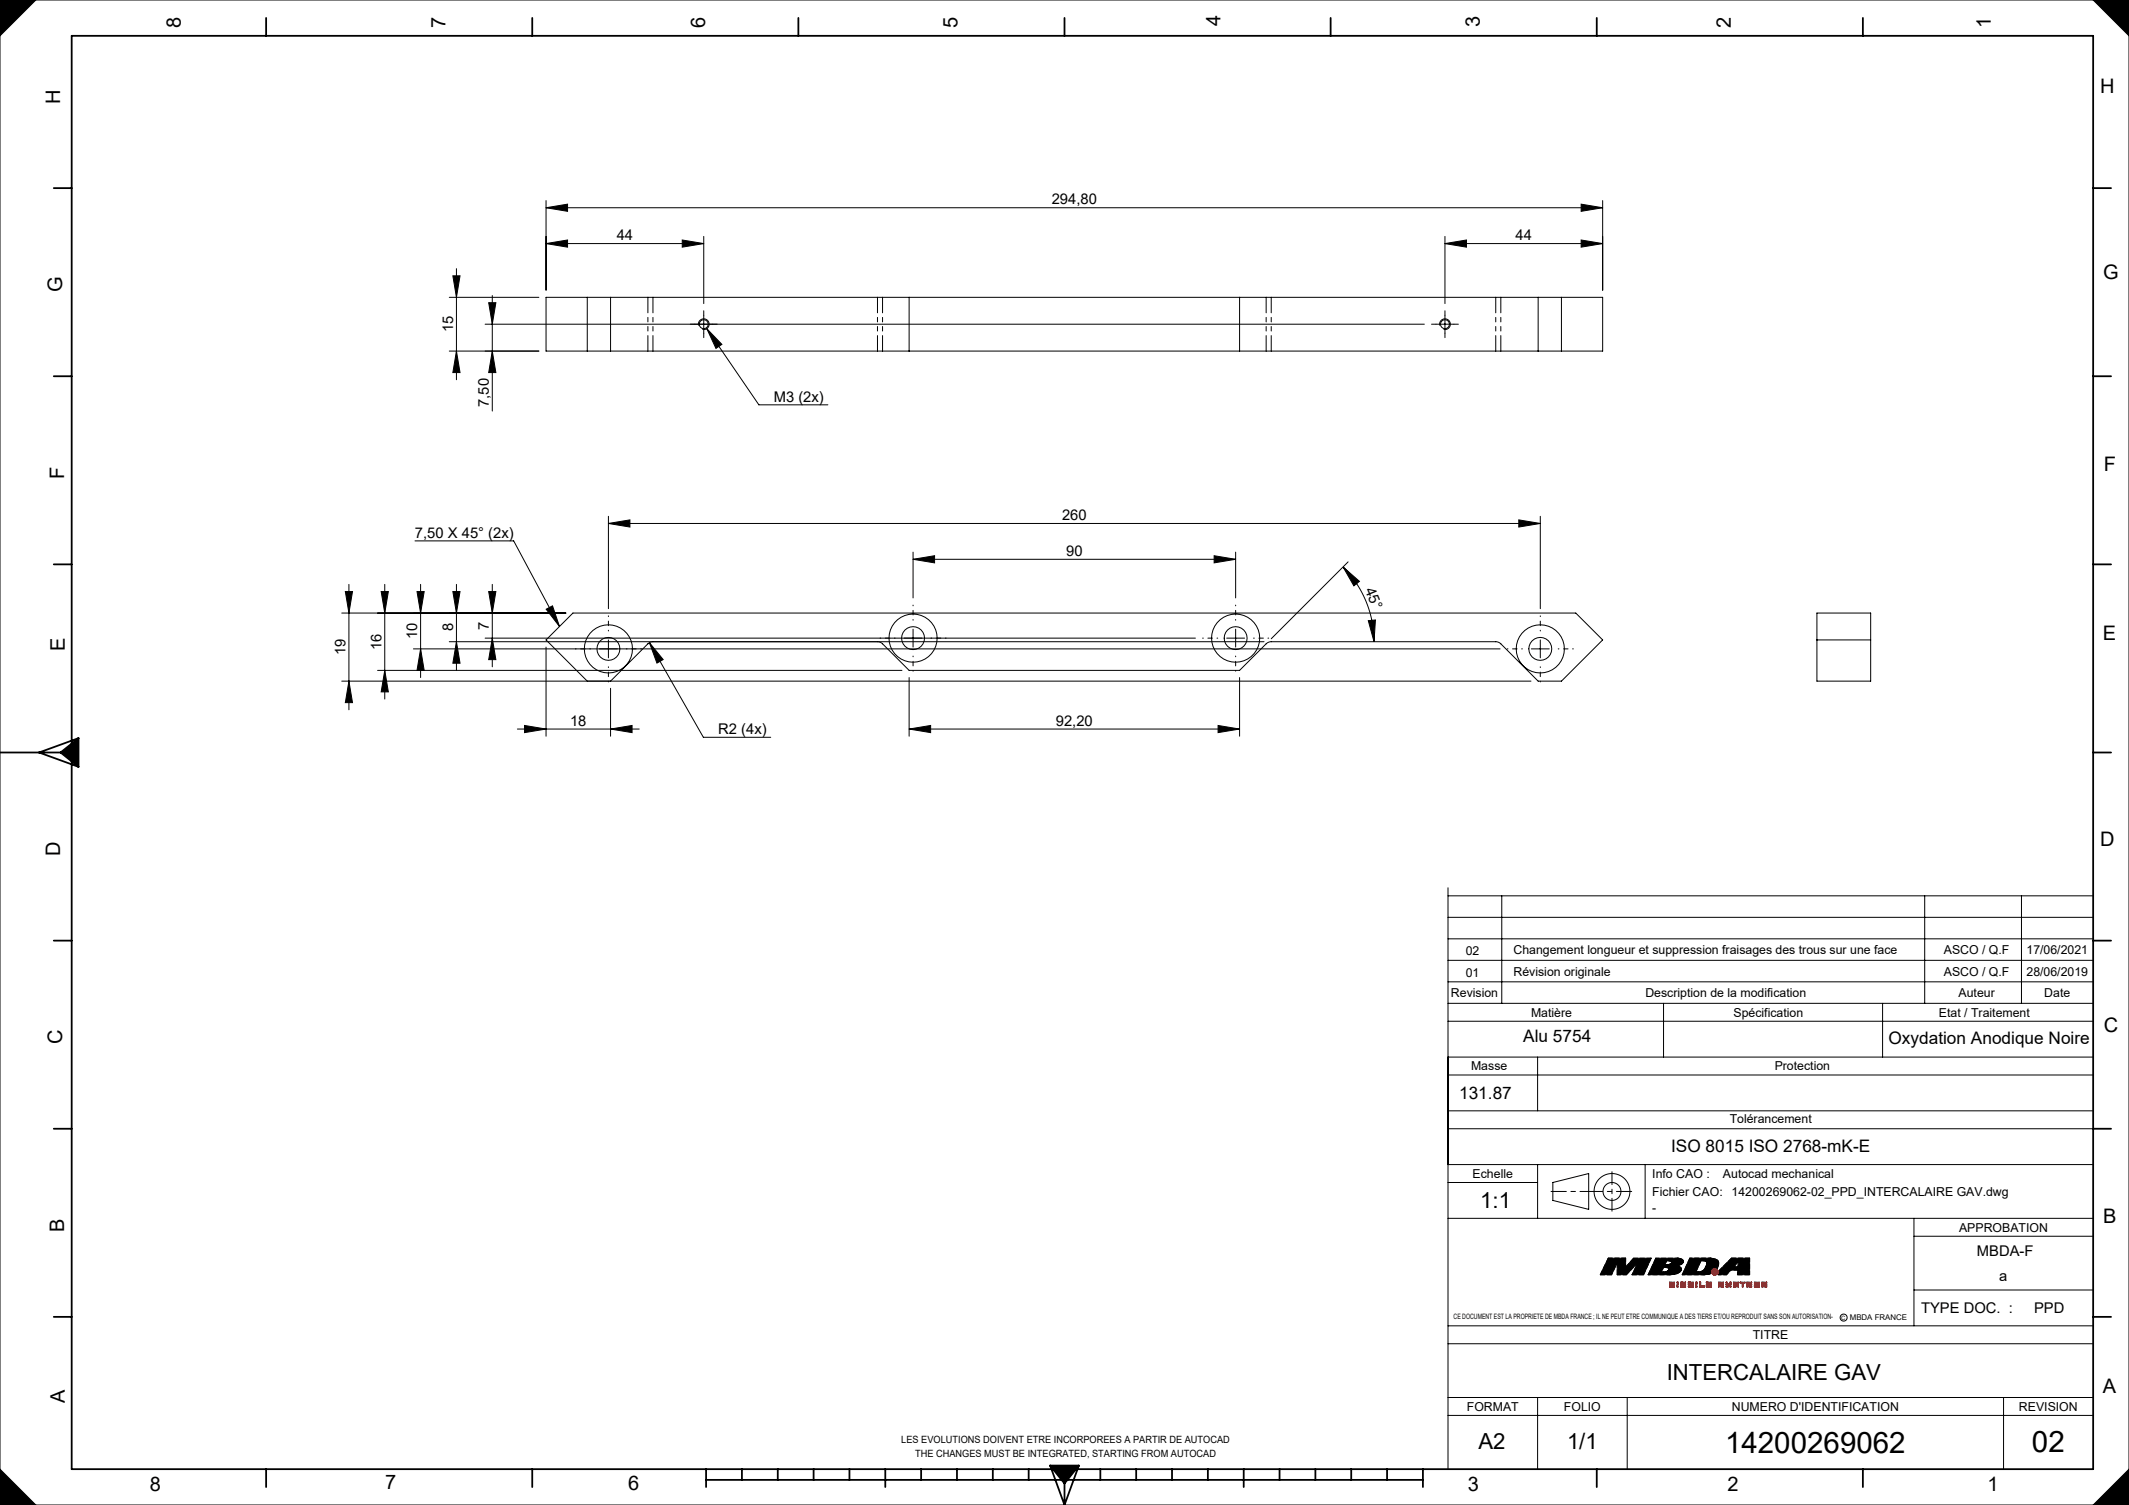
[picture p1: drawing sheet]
<svg xmlns="http://www.w3.org/2000/svg" width="594mm" height="420mm" viewBox="0 0 594 420" stroke-linecap="round" stroke-linejoin="round" font-family="sans-serif">
<g fill="none" stroke="#000" stroke-width=".28">
<path d="M0 0h594v420h-594zM10 0l-10 10M584 0l10 10M404 247.8v162.2M404 256h180M404 250h180M419 250v30M537 250v30M564 250v30M404 280h180M404 274h180M404 268h180"/>
<path d="M404 262h180M464.1 280v15M525.3 280v15M404 295h180M404 285h180.1M404 300h180M429 295v15M404 310h180M404 315h180M404 340h180M404 325h180M404 330h25"/>
<path d="M429 325v15M433.2 330l10.1-2.5v10l-10.1-2.5zM459 325v15M534 340v30M448.7 351.1h4.9v2.5l2.2-2.5h4.9l-2.1 4.6h-3.2l1.6-3.3-3.2 3.3h-2.6v-3.3l-1.6 3.3h-3.1zM462 351.1h6.2l.8 .2a.78 .78 0 0 1 .6 1.1l-.6 .5-1.4 .3 .9 .2a.92 .92 0 0 1 .6 .9 .92 .92 0 0 1-.7 .9l-2.4 .5h-6.1zM464.1 353.7l1.3 .1a.67 .67 0 0 1 .1 .8 .67 .67 0 0 1-.8 .3l-1.2 .1zM465 351.8l1.1 .2 .3 .2-.1 .3-.7 .4h-1.1zM471.5 351.1h5.9a1.82 1.82 0 0 1 2.1 1.3l-.3 1.5a1.36 1.36 0 0 0-1.5 .1 1.36 1.36 0 0 0-.5 1.4l-1.6 .3h-6.2zM474.6 351.8a1.52 1.52 0 0 1 1.6 .5 2.55 2.55 0 0 1-3 2.7zM483.1 351.1h5v4.6h-3.3v-1.3h-1.9l-1.2 1.3h-2.3l.2-.5v-.6zM485 352.1l-.1 1.4h-1.2z"/>
<path d="M534 360h50M534 345h50M404 375h180M404 370h180M404 395h180M404 390h180M429 390v20M454 390v20M559 390v20M0 410l10 10M594 410l-10 10"/>
<circle cx="449.8" cy="332.5" r="2.5"/>
<circle cx="449.8" cy="332.5" r="5"/>
<circle cx="514.4" cy="367.7" r=".98"/>
</g>
<path d="M479.4 355.7l.2-.5v-.6" fill="none" stroke="#000" stroke-width=".28" stroke-dasharray="1.3 .6" stroke-dashoffset=".6" stroke-linecap="butt"/>
<path d="M479.1 353.9a1.19 1.19 0 0 0-1.4 .1 1.19 1.19 0 0 0-.4 1.3" fill="none" stroke="#000" stroke-width=".28" stroke-dasharray="1.3 .6" stroke-dashoffset=".1" stroke-linecap="butt"/>
<g fill="none" stroke="#f00" stroke-width=".28">
<path d="M465.8 357.8h1.3v1.4h-.2v-1.1h-.3v1.1h-.3v-1.1h-.2v1.1h-.3zM467.9 357.8h.3v1.4h-.3zM469 357.8h1.3v.2h-1.1v.3h1.1v.9h-1.3v-.3h1v-.3h-1zM471 357.8h1.4v.2h-1.1v.3h1.1v.9h-1.4v-.3h1.1v-.3h-1.1zM473.2 357.8h.2v1.4h-.2zM474.2 357.8h.3v1.1h1v.3h-1.3zM476.1 357.8h1.3v.2h-1v.3h1v.3h-1v.3h1v.3h-1.3zM479.5 357.8h1.4v.2h-1.2v.3h1.2l-.1 .9h-1.3v-.3h1.1v-.3h-1.1zM481.6 357.8h.2v.5h.9v-.5h.3v1.3l-1.4 .1v-.3h1.1v-.3h-1.1zM483.7 357.8h1.4v.2h-1.2v.3h1.2v.8l-1.4 .1v-.3h1.1v-.3h-1.1zM485.5 357.8h1.4v.2h-.6v1.2h-.2v-1.2h-.6zM487.4 357.8h1.3v.2h-1v.3h1v.3h-1v.3h1v.3h-1.3z"/>
<path d="M489.5 357.8h1.3v1.4h-.3v-1.2h-.2v1.2h-.3v-1.2h-.2v1.2h-.3zM491.6 357.8h1.3v.2h-1v.3h1v.9h-1.3v-.3h1v-.3h-1z"/>
<circle cx="478.5" cy="355" r=".9"/>
</g>
<path d="M479.4 355a.9 .9 0 0 0-1.4-.8 .9 .9 0 0 0-.1 1.5 .9 .9 0 0 0 1.5-.6v-.1" fill="none" stroke="#f00" stroke-width=".28" stroke-dasharray="1.3 .6" stroke-dashoffset=".7" stroke-linecap="butt"/>
<path d="M482.9 354.4h1.9" fill="none" stroke="#000" stroke-width=".28" stroke-dasharray="1.3 .6" stroke-dashoffset="1"/>
<path d="M459.9 355.7h6.1M462 351.1h6.2M465.3 352.9h-.8M466.7 355.7h-.7M467.6 353.2l.9 .2M467.9 355.4l-.8 .2M469.4 355.7h6.2M473.2 355h.7M475.5 354.2l.4-.6M477.4 351.1l.7 .2M479.4 355.7h2.3M481.7 355.7h-2.3" fill="none" stroke="#000" stroke-width=".28" stroke-dasharray="1.3 .6" stroke-dashoffset=".4"/>
<path d="M482.9 354.4l-1.2 1.3M485 352.1l-1.3 1.4" fill="none" stroke="#000" stroke-width=".28" stroke-dasharray="1.3 .6" stroke-dashoffset=".9"/>
<path d="M465 351.8l-.5 1.1M469.4 355.7h5.7M483.7 353.5h1.2M484.8 355.7v-1.3" fill="none" stroke="#000" stroke-width=".28" stroke-dasharray="1.3 .6" stroke-dashoffset=".6"/>
<path d="M451.2 352.4l-1.6 3.3M455.4 355.7l1.6-3.3M464.1 353.7l-.6 1.3M484.9 353.5l.1-1.4" fill="none" stroke="#000" stroke-width=".28" stroke-dasharray="1.3 .6" stroke-dashoffset=".7"/>
<path d="M451.2 355.7v-3.3M453.6 353.6l2.2-2.5M473.2 355l1.4-3.2M484.8 355.7h3.3M488.1 355.7h-3.3" fill="none" stroke="#000" stroke-width=".28" stroke-dasharray="1.3 .6" stroke-dashoffset="-.1"/>
<path d="M457 352.4l-3.2 3.3M488.1 351.1v4.6" fill="none" stroke="#000" stroke-width=".28" stroke-dasharray="1.3 .6" stroke-dashoffset=".2"/>
<g fill="none" stroke="#000" stroke-width=".28" stroke-dasharray="1.3 .6">
<path d="M446.5 355.7l2.2-4.6M446.5 355.7h3.1M449.6 355.7h-3.1M451.2 355.7h.1M455.4 355.7h3.2M458.6 355.7h-3.2M460.6 351.1h.1M460.7 351.1l-2.1 4.6M462 351.1l-2.1 4.6M463.5 355h.6M464.1 355l.6-.1M464.5 352.9h.1"/>
<path d="M464.6 352.9h.1M464.6 352.9h.5M464.7 354.9h.2M464.7 353.7h-.6M464.9 354.9l.3-.2M465 351.8h.5M465 353.8l-.3-.1M465.2 354.7l.2-.1M465.3 355.7h.1M465.4 353.8h-.4M465.4 354.6l.2-.2M465.4 355.7h.1"/>
<path d="M465.5 355.7h.1M465.5 351.8l.4 .1M465.6 353.9l-.2-.1M465.6 354.4v-.2M465.6 352.9h-.3M465.6 354v-.1M465.6 354.2v-.2M465.6 355.7h.1M465.7 355.7h.1M465.8 355.7h.1M465.9 351.9l.2 .1M465.9 355.7h.1"/>
<path d="M466 352.8l-.4 .1M466 355.7h.1M466.1 352.7l-.1 .1M466.1 352h.2M466.2 352.6l-.1 .1M466.3 352l.1 .2M466.3 352.5l-.1 .1M466.4 352.3l-.1 .2M466.4 352.2v.1M467.1 355.6l-.4 .1M467.8 351.1h.4M468 351.1h.1"/>
<path d="M468.1 351.1h.1M468.2 351.1l.4 .1M468.4 355.2l-.5 .2M468.5 353.4l.4 .3M468.6 351.2l.4 .1M468.7 353l-.4 .1M468.7 354.9l-.3 .3M468.9 354.7l-.2 .2M468.9 353.7l.2 .2M469 352.9l-.3 .1M469 351.3l.2 .1M469 354.6l-.1 .1"/>
<path d="M469.1 353.9v.2M469.1 354.3l-.1 .3M469.1 354.1v.2M469.2 352.7l-.2 .2M469.2 351.4l.3 .2M469.4 352.5l-.2 .2M469.5 351.6l.2 .3M469.6 352.4l-.2 .1M469.7 352.2l-.1 .2M469.7 351.9v.3M471.5 351.1l-2.1 4.6M473.2 355h.4"/>
<path d="M473.6 355h.1M473.7 355h.1M473.8 355h.1M473.9 355l.5-.1M474.4 354.9h.2M474.6 351.8h.6M474.6 354.9l.2-.1M474.8 354.8l.1-.1M474.9 354.7l.2-.1M475.1 354.6l.1-.1M475.1 355.7h.1M475.2 354.5l.3-.3"/>
<path d="M475.2 355.7h.1M475.3 355.7h.1M475.4 351.8h-.2M475.4 355.7h.1M475.5 355.7h.1M475.6 355.7h.6M475.6 351.9l-.2-.1M475.8 352l-.2-.1M475.9 353.6l.2-.6M476.1 352.1l-.3-.1M476.1 353l.1-.4M476.2 355.7l.3-.1"/>
<path d="M476.2 352.3l-.1-.2M476.2 352.6v-.3M476.5 355.6l.3-.1M476.8 355.5h.3M477 351.1h.1M477.1 355.5l.1-.1M477.1 351.1h.1M477.2 351.1h.1M477.2 355.4h.1M477.3 355.4v-.1M477.3 351.1h.1M478.1 351.3l.6 .1"/>
<path d="M478.7 351.4l.4 .3M479.1 353.9h.1M479.1 351.7l.2 .2M479.2 353.9v-.1M479.2 353.8l.2-.6M479.4 353.2l.1-.4M479.4 352.1l-.1-.2M479.5 352.4l-.1-.3M479.5 352.8v-.4M483.1 351.1h5"/>
</g>
<path d="M448.7 351.1h4.9M455.8 351.1h4.8M479.6 354.6l3.5-3.5" fill="none" stroke="#000" stroke-width=".28" stroke-dasharray="1.3 .6" stroke-dashoffset=".1"/>
<path d="M471.5 351.1h5.9" fill="none" stroke="#000" stroke-width=".28" stroke-dasharray="1.3 .6" stroke-dashoffset=".5"/>
<path d="M451.3 355.7h2.5M453.6 351.1v2.5M453.8 355.7h-2.6M468.3 353.1l-.7 .1" fill="none" stroke="#000" stroke-width=".28" stroke-dasharray="1.3 .6" stroke-dashoffset=".3"/>
<path d="M459.9 355.7h5.4M471.5 351.1h5.5" fill="none" stroke="#000" stroke-width=".28" stroke-dasharray="1.3 .6" stroke-dashoffset=".8"/>
<path d="M432.7 332.5h22.6" fill="none" stroke="#000" stroke-width=".28" stroke-dasharray="6.3 1.3 1.3 1.3" stroke-dashoffset="2.1"/>
<path d="M449.8 327v11" fill="none" stroke="#000" stroke-width=".28" stroke-dasharray="6.3 1.3 1.3 1.3" stroke-dashoffset="2.8"/>
<g fill="none" stroke="#000" stroke-width=".5">
<path d="M20 10h564v400h-564zM74.3 5v5M148.5 5v5M222.8 5v5M297 5v5M371.3 5v5M445.5 5v5M519.7 5v5M15 52.5h5M584 52.5h5M15 105h5M584 105h5"/>
<path d="M15 157.5h5M584 157.5h5M0 210h16.9M16.9 210l5 4M21.9 206l-11 4 11 4M21.9 206v8M21.9 206l-5 4M584 210h5M15 262.5h5M584 262.5h5M15 315h5M584 315h5"/>
<path d="M15 367.5h5M584 367.5h5M74.3 410v5M148.5 410v5M197 413h200M197 410v5M207 410v3M217 410v3M227 410v3M237 410v3M247 410v5M257 410v3"/>
<path d="M267 410v3M277 410v3M287 410v3M293 409l4 11M293 409h8M293 409l4 5M297 414v6M301 409l-4 11M301 409l-4 5M307 410v3M317 410v3M327 410v3"/>
<path d="M337 410v3M347 410v5M357 410v3M367 410v3M377 410v3M387 410v3M397 410v5M445.5 410v5M519.7 410v5"/>
</g>
<g fill="none" stroke="#f00" stroke-width=".28" stroke-dasharray="1.3 .6" stroke-dashoffset=".5">
<path d="M466.1 358.1v1.1M466.3 359.2v-1.1M466.6 358.1v1.1M466.9 359.2v-1.1M469 358.9h1M469 358.6h1M469.2 358.3h1.1M469.2 358h1.1M470 358.6h-1M470.3 358h-1.1M471 358.9h1.1M471 358.6h1.1"/>
<path d="M471.1 358.9h.9M471.3 358.3h1.1M471.4 358h1M472.1 358.6h-1.1M472.4 358h-1.1M474.5 358.9h1M474.5 357.8v1.1M476.4 358.9h1M476.4 358.3h1M476.4 358.6h1M476.4 358h1M477.4 358.6h-1"/>
<path d="M477.4 358h-1M479.5 358.9h1.1M479.5 358.6h1.1M481.6 358.9h1.1M481.6 358.6h1.1M487.7 358.9h1M487.7 358.6h1M487.7 358.3h1M488.7 358h-1M491.6 358.6h1M491.6 358.9h1M491.9 358h1"/>
<path d="M491.9 358.3h1"/>
</g>
<g fill="none" stroke="#f00" stroke-width=".28" stroke-dasharray="1.3 .6" stroke-dashoffset=".7">
<path d="M465.8 357.8h1.3M465.8 359.2v-1.4M467.1 357.8v1.4M467.9 359.2v-1.4M468.2 357.8v1.4M469 357.8h1.3M470.3 359.2h-1.3M471 357.8h1.4M472.4 359.2h-1.4M473.2 359.2v-1.4M473.4 357.8v1.4M474.2 359.2v-1.4"/>
<path d="M475.5 359.2h-1.3M476.1 359.2v-1.4M476.1 357.8h1.3M476.1 359.2h1.3M477.4 359.2h-1.3M479.5 357.8h1.4M483.7 359.2h1.3M483.7 357.8h1.4M485.5 357.8h1.4M487.4 357.8h1.3M487.4 359.2v-1.4M488.7 359.2h-1.3"/>
<path d="M489.5 357.8h1.3M489.5 359.2v-1.4M490.8 357.8v1.4M491.6 357.8h1.3M492.9 359.2h-1.3"/>
</g>
<path d="M469 358.6v-.8M470.3 358.3v.9M471 358.6v-.8M472.4 358.3v.9M479.5 358.6v-.8M480.9 358.3v.8M481.6 358.6v-.8M481.8 358.3h.9M483.7 358.6v-.8M485.1 358.3v.8M491.6 358.6v-.8M492.9 358.3v.9" fill="none" stroke="#f00" stroke-width=".28" stroke-dasharray="1.3 .6" stroke-dashoffset=".4"/>
<g fill="none" stroke="#f00" stroke-width=".28" stroke-dasharray="1.3 .6">
<path d="M465.8 359.2h.2M466 359.2h.1M466.3 358.1h-.2M466.3 359.2h.1M466.4 359.2h.1M466.5 359.2h.1M466.6 359.2h.1M466.9 358.1h-.3M466.9 359.2h.1M467 359.2h.1M467.9 357.8h.2M467.9 359.2h.3"/>
<path d="M468.1 357.8h.1M469 359.2v-.3M469 358.6h.1M469.2 358v.3M470 358.9v-.3M470.3 357.8v.2M471 359.2v-.3M471.3 358v.3M472 358.9h.1M472.1 358.9v-.3M472.4 357.8v.2M473.2 357.8h.2"/>
<path d="M473.2 359.2h.2M473.4 359.2h-.2M474.2 357.8h.3M474.2 357.8h.1M474.2 359.2h.1M474.3 357.8h.2M475.5 358.9v.3M476.4 358.6v.3M476.4 358v.3M477.4 358.9v.3M477.4 358.3v.3M477.4 357.8v.2"/>
<path d="M479.5 359.2v-.3M479.7 358v.3M480.6 358.9v-.3M480.9 359.1l-.1 .1M480.9 357.8v.2M481.6 357.8h.2M481.6 359.2v-.3M481.8 357.8v.5M482.7 358.9v-.3M482.7 357.8h.3M482.7 358.3v-.5M483 359.1l-.1 .1"/>
<path d="M483.7 359.2v-.3M483.9 358v.3M484.8 358.9v-.3M485.1 359.1l-.1 .1M485.1 357.8v.2M485.5 358v-.2M486.1 358h-.6M486.3 358h.6M486.3 359.2h-.2M486.9 357.8v.2M487.7 358.6v.3M487.7 358v.3"/>
<path d="M488.7 358.9v.3M488.7 358.3v.3M488.7 357.8v.2M489.8 359.2h-.3M490 358h-.2M490.3 359.2h-.3M490.5 358h-.2M490.8 359.2h-.3M491.6 359.2v-.3M491.9 358v.3M492.6 358.9v-.3M492.9 357.8v.2"/>
</g>
<g fill="none" stroke="#f00" stroke-width=".28" stroke-dasharray="1.3 .6" stroke-dashoffset=".6">
<path d="M469 357.8h1.3M469 359.2h1.3M471.1 357.8h1.3M471.1 359.2h1.3M474.3 359.2h1.2M479.7 358.3h1.2M480.8 359.2h-1.3M480.9 358h-1.2M481.6 359.2h1.3M483 357.8v1.3M483.7 358.9h1.1M483.7 358.6h1.1"/>
<path d="M483.9 358h1.2M483.9 358.3h1.2M486.1 359.2v-1.2M486.3 358v1.2M489.8 358v1.2M490 359.2v-1.2M490.3 358v1.2M490.5 359.2v-1.2"/>
</g>
<path d="M0 410v10h10zM0 0v10l10-10zM584 0l10 10v-10zM584 420h10v-10zM293 409l4 5 4-5zM16.9 210l5 4v-8zM483.1 351.1l-3.5 3.5v.6l-.2 .5h2.3l1.2-1.3h1.9v1.3h3.3v-4.6zM485 352.1l-.1 1.4h-1.2zM471.5 351.1l-2.1 4.6 7.1-.1 .8-.3v-.7l.5-.6 .6-.2 .6 .1a1.56 1.56 0 0 0 .4-1.6 1.56 1.56 0 0 0-1.3-1zM474.6 351.8a1.52 1.52 0 0 1 1.6 .5 2.55 2.55 0 0 1-3 2.7zM464.1 353.7l1.3 .1a.67 .67 0 0 1 .1 .8 .67 .67 0 0 1-.8 .3l-1.2 .1zM465 351.8l1.1 .2 .3 .2-.1 .3-.7 .4h-1.1zM462 351.1l-2.1 4.6h6.1a2.84 2.84 0 0 0 3.1-1.4v-.4l-.6-.5-.9-.2 1.4-.3a.88 .88 0 0 0 .7-1l-.5-.5-1-.3zM448.7 351.1l-2.2 4.6h3.1l1.6-3.3v3.3h2.6l3.2-3.3-1.6 3.3h3.2l2.1-4.6h-4.9l-2.2 2.5v-2.5z" fill-rule="evenodd" fill="#000"/>
<path d="M491.6 357.8v.8h1v.3h-1v.3h1.3v-.9h-1v-.3h1v-.2zM489.5 357.8v1.4h.3v-1.2h.2v1.2h.3v-1.2h.2v1.2h.3v-1.4zM487.4 357.8v1.4h1.3v-.3h-1v-.3h1v-.3h-1v-.3h1v-.2zM485.5 357.8v.2h.6v1.2h.2v-1.2h.6v-.2zM483.7 357.8v.8h1.1v.3h-1.1v.3l1.4-.1v-.8h-1.2v-.3h1.2v-.2zM481.6 357.8v.8h1.1v.3h-1.1v.3l1.4-.1v-1.3h-.3v.5h-.9v-.5zM479.5 357.8v.8h1.1v.3h-1.1v.3h1.3l.1-.9h-1.2v-.3h1.2v-.2zM477.6 355a.9 .9 0 0 0 1.8 0 .9 .9 0 0 0-1.8 0zM476.1 357.8v1.4h1.3v-.3h-1v-.3h1v-.3h-1v-.3h1v-.2zM474.2 357.8v1.4h1.3v-.3h-1v-1.1zM473.2 357.8v1.4h.2v-1.4zM471 357.8v.8h1.1v.3h-1.1v.3h1.4v-.9h-1.1v-.3h1.1v-.2zM469 357.8v.8h1v.3h-1v.3h1.3v-.9h-1.1v-.3h1.1v-.2zM467.9 357.8v1.4h.3v-1.4zM465.8 357.8v1.4h.3v-1.1h.2v1.1h.3v-1.1h.3v1.1h.2v-1.4z" fill-rule="evenodd" fill="#f00"/>
<g fill="none" stroke="#000" stroke-width=".28">
<path d="M152.3 58l6-1v2zM152.3 56v25M152.3 58h294.8M441.1 57l6 1-6 1zM447.1 56v25M126.3 77h2l-1 6zM127.3 75v31M152.3 68l6-1v2zM152.3 68h44M190.3 67l6 1-6 1zM196.3 66v18.7M403.1 68l6-1v2z"/>
<path d="M403.1 66v18.7M403.1 68h44M441.1 67l6 1-6 1zM125.3 98h25M125.3 83h25M127.3 98l1 6h-2zM135.3 90.5h262.1M136.3 84.5h2l-1 6zM137.3 98l1 6h-2zM137.3 82.5v32.2M152.3 83h294.8v15h-294.8zM163.8 83v15"/>
<path d="M170.3 83v15M194.9 90.9a1.5 1.5 0 0 1 1.3-1.9 1.5 1.5 0 0 1 1.6 1.6 1.5 1.5 0 0 1-1.8 1.3M196.3 88v5M197.2 91.7l4.2 4.4-1.6 1.1zM197.2 91.7l14.5 21.3h19.3M253.6 83v15M345.8 83v15M400.6 90.5h5M401.7 90.9a1.5 1.5 0 0 1 1.3-1.9 1.5 1.5 0 0 1 1.6 1.6 1.5 1.5 0 0 1-1.8 1.3M403.1 88v5M429.1 83v15M435.6 83v15"/>
<path d="M115.8 150.9h27.5l12.8 23.9M169.7 146.1l6-1v2zM169.7 144.1v25.8M169.7 146.1h260M254.7 156.1l6-1v2zM254.7 154.1v12.8M254.7 156.1h90M338.7 155.1l6 1-6 1zM344.7 154.1v12.8M374.7 158.2l4.6 4-1.6 1.3zM374.7 158.2a29.5 29.5 0 0 1 8.7 20.9M376.1 156.8l-21.4 21.5"/>
<path d="M423.7 145.1l6 1-6 1zM429.7 144.1v25.8M95.3 171.1h62.5M96.3 165.1h2l-1 6zM97.3 163.1v35M106.3 165.1h2l-1 6zM107.3 163.1v32M116.3 165.1h2l-1 6zM117.3 163.1v26M125.3 179.1h227.4M126.3 165.1h2l-1 6zM127.3 163.1v24"/>
<path d="M127.3 179.1l1 6h-2zM135.3 178.1h198.2M136.3 165.1h2l-1 6zM137.3 163.1v23M137.3 178.1l1 6h-2zM152.4 170l1.8-.9 1.9 5.7zM169.7 178.6v5M181.2 179.3l3.8 4.8-1.7 1zM181.2 179.3l15 26.5h18.8M182.2 179.1l-.8 .1-.6 .5-10.5 10.4M244.8 179.1l.8 .1 .6 .5 7.4 7.4h92.2l7.5-7.4 1.2-.6h63l1.2 .6 10.4 10.4h6.5l11.5-11.5-7.5-7.5h-279.8l-7.5 7.5 11.5 11.5M254.7 175.6v5"/>
<path d="M342.2 178.1h5M344.7 175.6v5M381.8 173.2l2-.2-.4 6.1zM429.7 178.6v5M506.9 171.1h15v19h-15zM506.9 178.6h15M95.3 190.1h331.8M97.3 190.1l1 6h-2zM105.3 187.1h146.3M107.3 187.1l1 6h-2zM115.3 181.1h303.2M117.3 181.1l1 6h-2z"/>
<path d="M152.3 180.6v24.9M170.3 192.1v13.4M253.6 189.1v16.4M345.8 189.1v16.4M427.2 181.1h5M144.3 203.5h34M146.3 202.5l6 1-6 1zM170.3 203.5l6-1v2zM253.6 203.5l6-1v2zM253.6 203.5h92.2M339.8 202.5l6 1-6 1z"/>
<circle cx="196.3" cy="90.5" r="1.25"/>
<circle cx="403.1" cy="90.5" r="1.25"/>
<circle cx="254.7" cy="178.1" r="6.7"/>
<circle cx="254.7" cy="178.1" r="3.2"/>
<circle cx="344.7" cy="178.1" r="3.2"/>
<circle cx="344.7" cy="178.1" r="6.7"/>
<circle cx="169.7" cy="181.1" r="3.2"/>
<circle cx="169.7" cy="181.1" r="6.7"/>
<circle cx="429.7" cy="181.1" r="6.7"/>
<circle cx="429.7" cy="181.1" r="3.2"/>
</g>
<path d="M193.8 90.5h-1.2M196.3 88v-1.3M196.3 93v1.2M198.8 90.5h1.3M400.6 90.5h-1.2M403.1 88v-1.3M403.1 93v1.2M405.6 90.5h1.3" fill="none" stroke="#000" stroke-width=".28" stroke-dasharray="30.5 1.3 1.3 1.3"/>
<g fill="none" stroke="#000" stroke-width=".28" stroke-dasharray="30.5 1.3 1.3 1.3" stroke-dashoffset="30.3">
<path d="M169.7 176.1v-4.2M249.7 178.1h-4.2M254.7 173.1v-4.2M259.7 178.1h4.3M339.7 178.1h-4.2M344.7 173.1v-4.2M349.7 178.1h4.3M429.7 176.1v-4.2M164.7 181.1h-4.2M169.7 186.1v4.2M174.7 181.1h4.3M254.7 183.1v4.2"/>
<path d="M344.7 183.1v4.2M424.7 181.1h-4.2M429.7 186.1v4.2M434.7 181.1h4.3"/>
</g>
<g fill="#000">
<path d="M126.3 77h2l-1 6zM127.3 98l1 6h-2z"/>
<path d="M106.3 165.1h2l-1 6zM107.3 187.1l1 6h-2zM96.3 165.1h2l-1 6zM97.3 190.1l1 6h-2zM136.3 84.5h2l-1 6zM137.3 98l1 6h-2z"/>
<path d="M137.3 178.1l1 6h-2zM136.3 165.1h2l-1 6zM117.3 181.1l1 6h-2zM116.3 165.1h2l-1 6zM127.3 179.1l1 6h-2zM126.3 165.1h2l-1 6z"/>
<path d="M381.8 173.2l2-.2-.4 6.1zM374.7 158.2l4.6 4-1.6 1.3z"/>
<path d="M146.3 202.5l6 1-6 1zM170.3 203.5l6-1v2zM253.6 203.5l6-1v2zM339.8 202.5l6 1-6 1zM169.7 146.1l6-1v2zM423.7 145.1l6 1-6 1zM254.7 156.1l6-1v2zM338.7 155.1l6 1-6 1zM181.2 179.3l2.1 5.8 1.7-1zM152.4 170l1.8-.9 1.9 5.7zM152.3 68l6-1v2zM190.3 67l6 1-6 1zM403.1 68l6-1v2zM441.1 67l6 1-6 1zM152.3 58l6-1v2zM441.1 57l6 1-6 1zM197.2 91.7l2.6 5.5 1.6-1.1z"/>
</g>
<path d="M180.8 98v-15M182.2 83v15M244.8 98v-15M246.2 83v15M353.3 83v15M354.7 98v-15M417.3 83v15M418.7 98v-15" fill="none" stroke="#000" stroke-width=".28" stroke-dasharray="6.3 1.3 1.3 1.3 1.3 1.3" stroke-dashoffset="2"/>
<g font-size="8.2">
<text x="481.3" y="405.4">14200269062</text>
<text x="566.9" y="405.3">02</text>
</g>
<g font-size="6.2">
<text x="413" y="337">1:1</text>
<text x="465" y="385.2">INTERCALAIRE GAV</text>
<text x="412.5" y="404.4">A2</text>
<text x="437.2" y="404.4">1/1</text>
</g>
<g font-size="5.6">
<text x="50.4" y="7.7" transform="rotate(-90 50.4 7.7)">8</text>
<text x="124.3" y="7.9" transform="rotate(-90 124.3 7.9)">7</text>
<text x="196.7" y="7.7" transform="rotate(-90 196.7 7.7)">6</text>
<text x="267.1" y="7.7" transform="rotate(-90 267.1 7.7)">5</text>
<text x="340.5" y="7.4" transform="rotate(-90 340.5 7.4)">4</text>
<text x="412.9" y="7.7" transform="rotate(-90 412.9 7.7)">3</text>
<text x="482.9" y="7.7" transform="rotate(-90 482.9 7.7)">2</text>
<text x="555.4" y="7.7" transform="rotate(-90 555.4 7.7)">1</text>
<text x="16.8" y="29" transform="rotate(-90 16.8 29)">H</text>
<text x="585.9" y="26.1">H</text>
<text x="586.8" y="77.9">G</text>
<text x="17.4" y="81.4" transform="rotate(-90 17.4 81.4)">G</text>
<text x="587" y="131.4">F</text>
<text x="17.9" y="133.7" transform="rotate(-90 17.9 133.7)">F</text>
<text x="586.7" y="178.7">E</text>
<text x="18.1" y="181.6" transform="rotate(-90 18.1 181.6)">E</text>
<text x="16.8" y="239" transform="rotate(-90 16.8 239)">D</text>
<text x="585.9" y="236.1">D</text>
<text x="587" y="287.9">C</text>
<text x="17.4" y="291.3" transform="rotate(-90 17.4 291.3)">C</text>
<text x="586.8" y="341.4">B</text>
<text x="17.9" y="343.8" transform="rotate(-90 17.9 343.8)">B</text>
<text x="586.7" y="388.7">A</text>
<text x="18.1" y="391.6" transform="rotate(-90 18.1 391.6)">A</text>
<text x="41.8" y="416">8</text>
<text x="107.5" y="415.6">7</text>
<text x="175.2" y="415.9">6</text>
<text x="409.5" y="416.1">3</text>
<text x="482" y="416.1">2</text>
<text x="554.5" y="416.1">1</text>
</g>
<g font-size="4.8">
<text x="425" y="290.7">Alu 5754</text>
<text x="526.9" y="291.4">Oxydation Anodique Noire</text>
<text x="407.1" y="306.7">131.87</text>
<text x="466.2" y="321.4">ISO 8015 ISO 2768-mK-E</text>
</g>
<g font-size="4.1">
<text x="293.4" y="57.1">294,80</text>
<text x="172.1" y="67.1">44</text>
<text x="422.9" y="67.1">44</text>
<text x="126.4" y="92.8" transform="rotate(-90 126.4 92.8)">15</text>
<text x="136.4" y="113.6" transform="rotate(-90 136.4 113.6)">7,50</text>
<text x="215.9" y="112">M3 (2x)</text>
<text x="296.3" y="145.2">260</text>
<text x="115.8" y="150">7,50 X 45° (2x)</text>
<text x="297.5" y="155.2">90</text>
<text x="380.8" y="164.6" transform="rotate(68 380.8 164.6)">45°</text>
<text x="116.4" y="178.4" transform="rotate(-90 116.4 178.4)">10</text>
<text x="126.4" y="176.2" transform="rotate(-90 126.4 176.2)">8</text>
<text x="136.4" y="175.7" transform="rotate(-90 136.4 175.7)">7</text>
<text x="96.4" y="182.9" transform="rotate(-90 96.4 182.9)">19</text>
<text x="106.4" y="181.4" transform="rotate(-90 106.4 181.4)">16</text>
<text x="159.1" y="202.5">18</text>
<text x="294.6" y="202.5">92,20</text>
<text x="200.4" y="204.8">R2 (4x)</text>
<text x="551.6" y="350.5">MBDA-F</text>
<text x="557.8" y="357.5">a</text>
<text x="536" y="366.5">TYPE DOC. :</text>
<text x="567.5" y="366.3">PPD</text>
</g>
<g font-size="3.4">
<text x="409" y="266.6">02</text>
<text x="422.3" y="266.3">Changement longueur et suppression fraisages des trous sur une face</text>
<text x="542.3" y="266.3">ASCO / Q.F</text>
<text x="565.4" y="266.3">17/06/2021</text>
<text x="409" y="272.6">01</text>
<text x="422.3" y="272.3">Révision originale</text>
<text x="542.3" y="272.3">ASCO / Q.F</text>
<text x="565.4" y="272.3">28/06/2019</text>
<text x="404.8" y="278.2">Revision</text>
<text x="459.1" y="278.2">Description de la modification</text>
<text x="546.4" y="278.2">Auteur</text>
<text x="570.4" y="278.2">Date</text>
<text x="427.2" y="283.8">Matière</text>
<text x="483.7" y="283.8">Spécification</text>
<text x="541" y="283.8">Etat / Traitement</text>
<text x="410.4" y="298.6">Masse</text>
<text x="495.1" y="298.6">Protection</text>
<text x="482.6" y="313.4">Tolérancement</text>
<text x="410.9" y="328.7">Echelle</text>
<text x="461" y="328.7">Info CAO :</text>
<text x="480.7" y="328.7">Autocad mechanical</text>
<text x="461" y="333.7">Fichier CAO:</text>
<text x="483.1" y="333.9">14200269062-02_PPD_INTERCALAIRE GAV.dwg</text>
<text x="460.9" y="338.2">-</text>
<text x="546.6" y="343.7">APPROBATION</text>
<text x="489" y="373.7">TITRE</text>
<text x="409.2" y="393.7">FORMAT</text>
<text x="436.3" y="393.7">FOLIO</text>
<text x="483.2" y="393.7">NUMERO D'IDENTIFICATION</text>
<text x="563.3" y="393.7">REVISION</text>
</g>
<g font-size="2.8">
<text x="251.5" y="402.7">LES EVOLUTIONS DOIVENT ETRE INCORPOREES A PARTIR DE AUTOCAD</text>
<text x="255.3" y="406.7">THE CHANGES MUST BE INTEGRATED, STARTING FROM AUTOCAD</text>
</g>
<text font-size="2.2" x="516.1" y="368.3">MBDA FRANCE</text>
<text font-size="2.1" x="405.6" y="368.2">CE DOCUMENT EST LA PROPRIETE DE MBDA FRANCE ; IL NE PEUT ETRE COMMUNIQUE A DES TIERS ET/OU REPRODUIT SANS SON AUTORISATION-</text>
<text font-size="1.6" x="513.7" y="368.3">C</text>
</svg>
